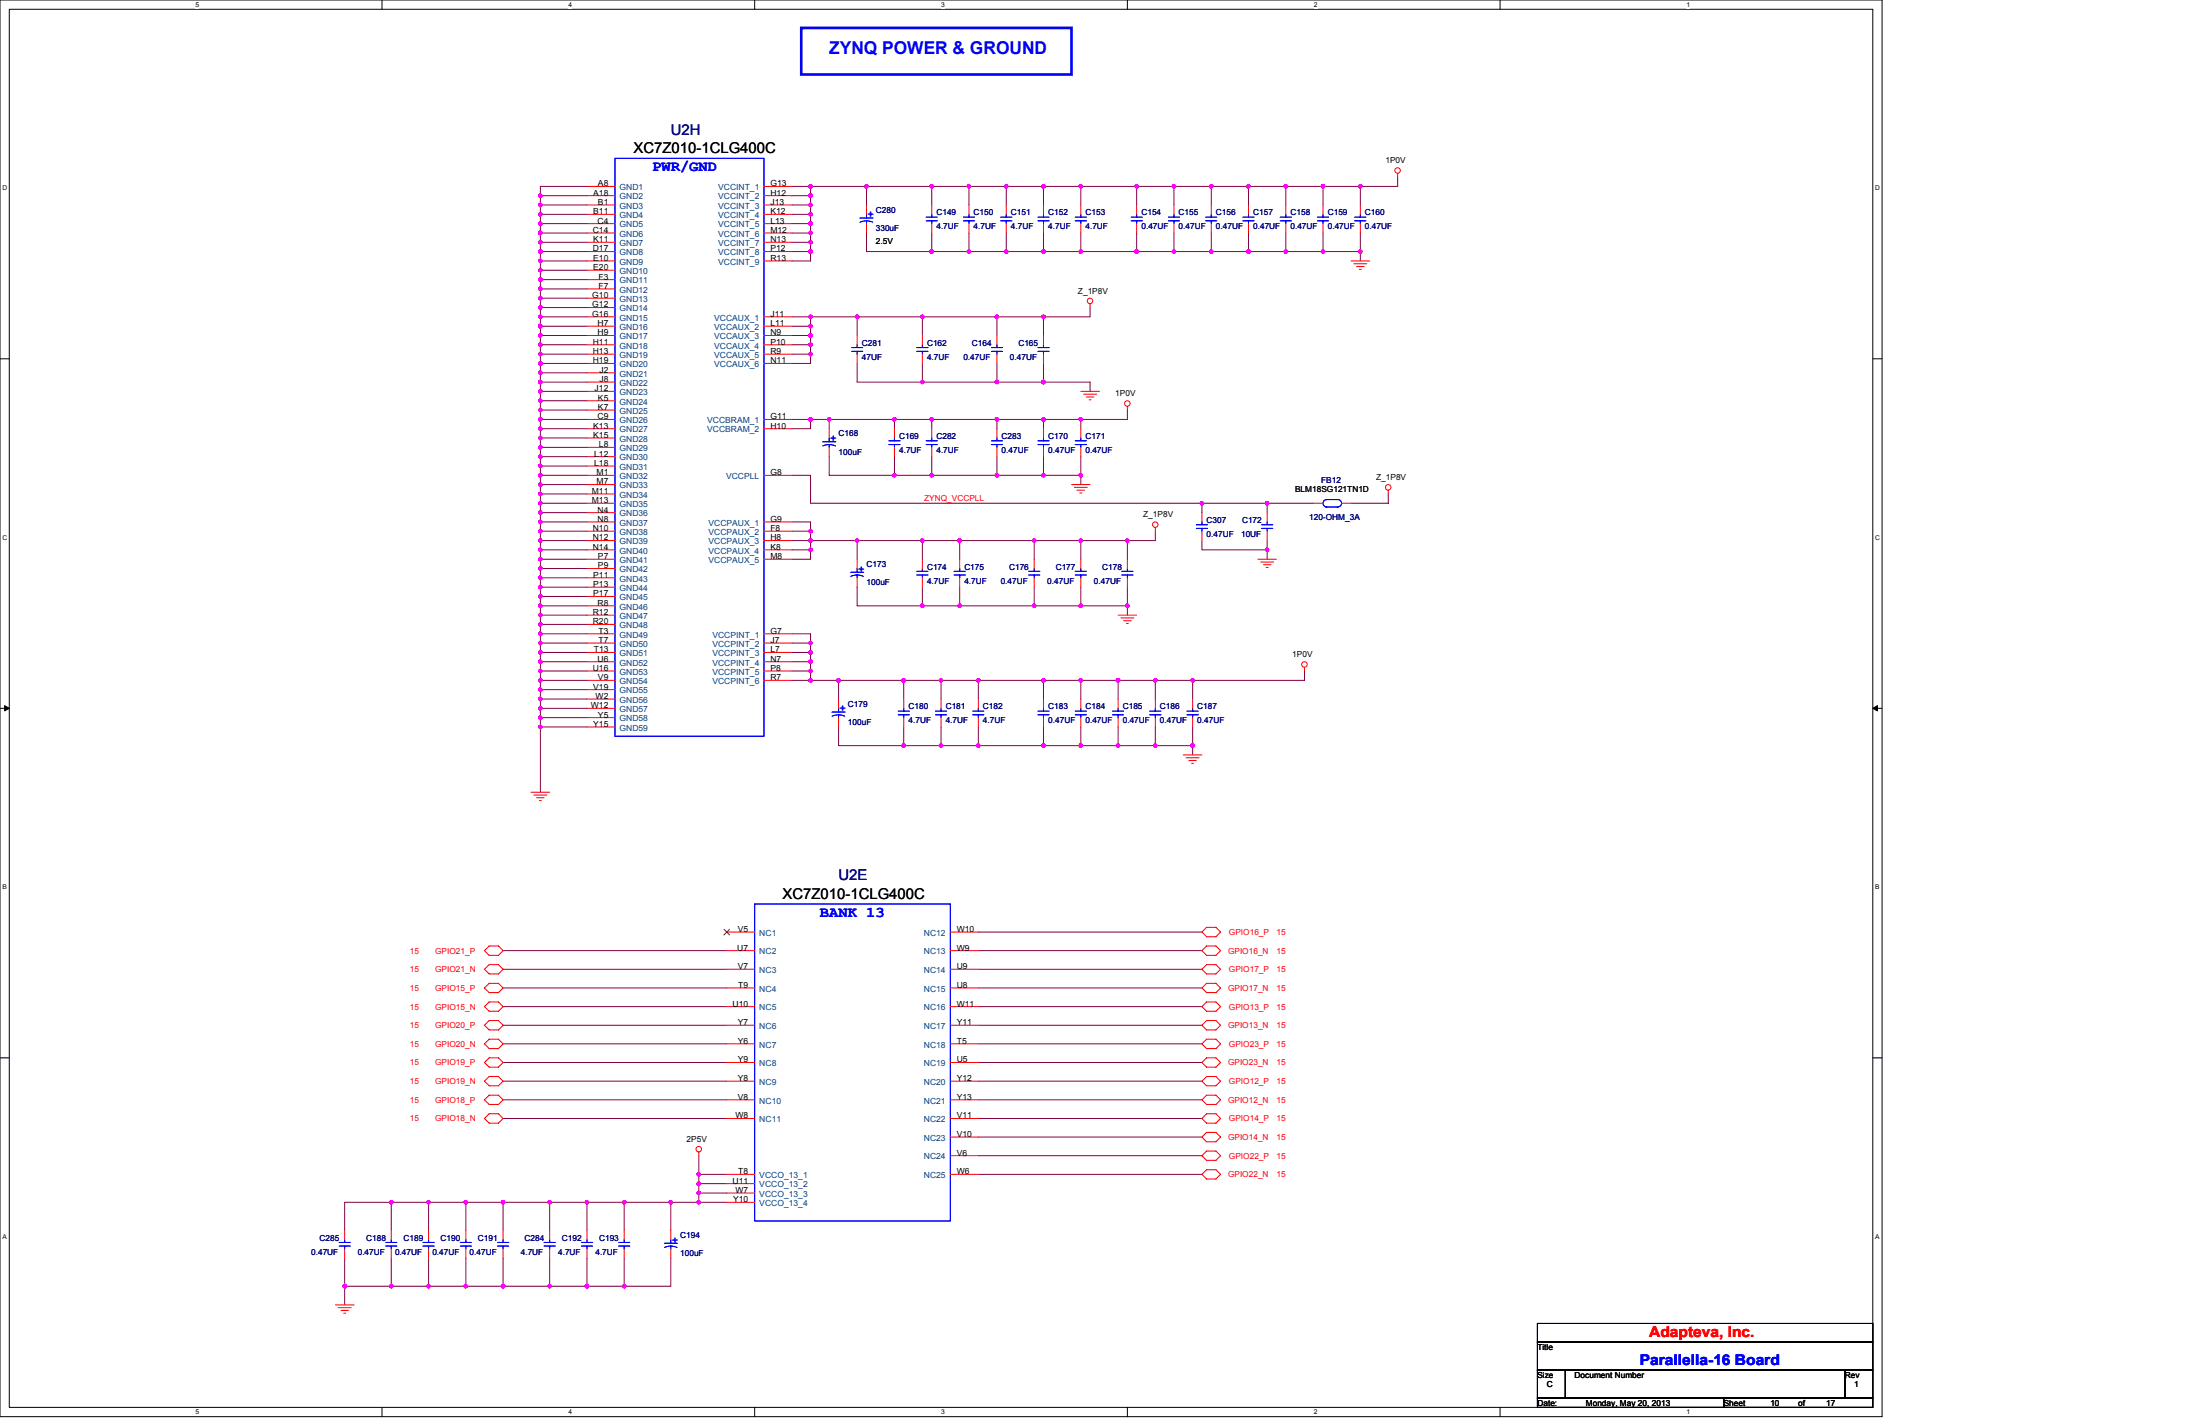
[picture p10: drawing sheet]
<svg xmlns="http://www.w3.org/2000/svg" width="432mm" height="279mm" viewBox="0 0 432 279" stroke-linecap="round" stroke-linejoin="round" font-family="sans-serif">
<path d="M0 0h369.4v278h-369.4zM1.8 1.8h365.8v274.3h-365.8z" fill="none" stroke="#000" stroke-width=".2"/>
<g fill="#fff">
<path d="M38.4 .2h.7v1.5h-.7z"/>
<path d="M38.4 276.3h.7v1.5h-.7z"/>
</g>
<path d="M75 0v1.8M75 276.1v1.9" fill="none" stroke="#000" stroke-width=".2"/>
<g fill="#fff">
<path d="M111.5 .2h.8v1.5h-.8z"/>
<path d="M111.5 276.3h.8v1.5h-.8z"/>
</g>
<path d="M148.1 0v1.8M148.1 276.1v1.9" fill="none" stroke="#000" stroke-width=".2"/>
<g fill="#fff">
<path d="M184.7 .2h.7v1.5h-.7z"/>
<path d="M184.7 276.3h.7v1.5h-.7z"/>
</g>
<path d="M221.3 0v1.8M221.3 276.1v1.9" fill="none" stroke="#000" stroke-width=".2"/>
<g fill="#fff">
<path d="M257.9 .2h.7v1.5h-.7z"/>
<path d="M257.9 276.3h.7v1.5h-.7z"/>
</g>
<path d="M294.4 0v1.8M294.4 276.1v1.9" fill="none" stroke="#000" stroke-width=".2"/>
<g fill="#fff">
<path d="M331 .2h.7v1.5h-.7z"/>
<path d="M331 276.3h.7v1.5h-.7z"/>
<path d="M.5 36.1h.9v1.5h-.9z"/>
<path d="M368 36.1h1v1.5h-1z"/>
<path d="M.5 104.7h.9v1.5h-.9z"/>
<path d="M368 104.7h1v1.5h-1z"/>
</g>
<path d="M0 70.4h1.8M367.6 70.4h1.8" fill="none" stroke="#000" stroke-width=".2"/>
<g fill="#fff">
<path d="M.5 173.3h.8v1.4h-.8z"/>
<path d="M368 173.3h.9v1.4h-.9z"/>
</g>
<path d="M0 139h1.8M367.6 139h1.8" fill="none" stroke="#000" stroke-width=".2"/>
<path d="M.9 138.5l.9 .5-.9 .5zM367.6 139l.9-.5v1z" fill="#000" stroke="#000" stroke-width=".2"/>
<g fill="#fff">
<path d="M.5 241.9h.8v1.4h-.8z"/>
<path d="M368 241.9h.9v1.4h-.9z"/>
</g>
<path d="M0 207.6h1.8M367.6 207.6h1.8M301.8 259.7h65.8v3.6h-65.8zM301.8 263.3h65.8v5.5h-65.8zM301.8 268.8h5.4v5.5h-5.4zM301.8 274.3h36.5v1.8h-36.5zM307.2 268.8h54.9v5.5h-54.9zM338.3 274.3h29.3v1.8h-29.3zM362.1 268.8h5.5v5.5h-5.5z" fill="none" stroke="#000" stroke-width=".2"/>
<g fill="none" stroke="#800040" stroke-width=".2">
<path d="M106.1 38.4h9.1M115.2 36.6h-9.1v118.8M155.4 38.4h3.7M159.1 36.6v14.6h-3.7M170.1 36.6v3.6M182.9 36.6v3.6M190.2 36.6v3.6M197.5 36.6v3.6M204.8 36.6v3.6M212.1 36.6v3.6M223.1 36.6v3.6M230.4 36.6v3.6"/>
<path d="M237.7 36.6v3.6M245 36.6v3.6M252.4 36.6v3.6M259.7 36.6v3.6M267 36.6v3.6M274.3 34.7v1.9h-118.9M106.1 49.4h9.1M106.1 47.5h9.1M106.1 45.7h9.1M106.1 43.9h9.1M106.1 42.1h9.1M106.1 40.2h9.1"/>
<path d="M106.1 51.2h9.1M106.1 53h9.1M106.1 54.9h9.1M106.1 56.7h9.1M106.1 58.5h9.1M155.4 49.4h3.7M155.4 47.5h3.7M155.4 45.7h3.7M155.4 43.9h3.7M155.4 42.1h3.7M155.4 40.2h3.7M170.1 45.7v3.7h96.9"/>
<path d="M182.9 45.7v3.7M190.2 45.7v3.7M197.5 45.7v3.7M204.8 45.7v3.7M212.1 45.7v3.7M223.1 45.7v3.7M230.4 45.7v3.7M237.7 45.7v3.7M245 45.7v3.7M252.4 45.7v3.7M259.7 45.7v3.7M267 45.7v5.5"/>
<path d="M106.1 62.2h9.1M106.1 67.6h9.1M106.1 64h9.1M106.1 65.8h9.1M106.1 75h9.1M106.1 60.3h9.1M106.1 69.5h9.1M106.1 71.3h9.1M106.1 73.2h9.1M106.1 76.8h9.1M106.1 78.6h9.1M155.4 67.6h3.7"/>
<path d="M155.4 64h3.7M155.4 65.8h3.7M155.4 69.5h3.7M159.1 62.2v9.1h-3.7M168.2 71.3v3.7h45.8v1.8M168.2 62.2v3.6M181 62.2v3.6M181 71.3v3.7M195.7 62.2v3.6M195.7 71.3v3.7M204.8 62.2v3.6M204.8 71.3v3.7"/>
<path d="M214 60.3v1.9h-58.6M106.1 82.3h9.1M106.1 84.1h9.1M106.1 93.3h9.1M106.1 98.7h9.1M106.1 80.5h9.1M106.1 85.9h9.1M106.1 87.8h9.1M106.1 89.6h9.1M106.1 91.4h9.1M106.1 95.1h9.1M106.1 96.9h9.1"/>
<path d="M155.4 93.3h3.7v5.4h76.8v1.9M155.4 82.3h20.2M159.1 82.3v1.8h-3.7M162.8 82.3v1.8M162.8 89.6v3.7h12.8M175.6 82.3h7.3v1.8M175.6 82.3v1.8M175.6 89.6v3.7M182.9 82.3h12.8v1.8M182.9 89.6v3.7h-7.3M195.7 89.6v3.7h-12.8M195.7 93.3h16.4"/>
<path d="M204.8 82.3v1.8M204.8 89.6v3.7M212.1 82.3v1.8M212.1 89.6v5.5M221.3 80.5v1.8h-25.6M235.9 98.7h22M248.7 98.7v1.9M272.5 96.9v1.8h-7.3M106.1 106.1h9.1M106.1 118.9h9.1M106.1 100.6h9.1M106.1 102.4h9.1"/>
<path d="M106.1 104.2h9.1M106.1 107.9h9.1M106.1 109.7h9.1M106.1 113.4h9.1M106.1 111.5h9.1M106.1 115.2h9.1M106.1 117h9.1M155.4 102.4h3.7v7.3h-3.7M155.4 104.2h3.7M155.4 107.9h3.7M168.2 106.1v3.6M168.2 115.2v3.7h53.1"/>
<path d="M181 106.1v3.6M181 115.2v3.7M188.4 106.1v3.6M188.4 115.2v3.7M203 106.1v3.6M203 115.2v3.7M212.1 106.1v3.6M212.1 115.2v3.7M221.3 106.1v3.6M221.3 115.2v5.5M226.8 104.2v1.9h-71.4M235.9 106.1v1.8h12.8"/>
<path d="M248.7 106.1v3.6M106.1 124.4h9.1M106.1 133.5h9.1M106.1 131.7h9.1M106.1 129.8h9.1M106.1 128h9.1M106.1 126.2h9.1M106.1 120.7h9.1M106.1 122.5h9.1M106.1 135.3h9.1M106.1 137.2h9.1M106.1 139h9.1"/>
<path d="M155.4 124.4h3.7v9.1M155.4 131.7h3.7M155.4 129.8h3.7M155.4 128h3.7M155.4 126.2h3.7M164.6 133.5v3.7M177.4 133.5v3.7M184.7 133.5v3.7M192 133.5v3.7M204.8 133.5v3.7M212.1 133.5v3.7M219.5 133.5v3.7"/>
<path d="M226.8 133.5v3.7M234.1 133.5v3.7M256 131.7v1.8h-100.6M106.1 142.6h9.1M106.1 140.8h9.1M164.6 142.6v3.7h69.5M177.4 142.6v3.7M184.7 142.6v3.7M192 142.6v3.7M204.8 142.6v3.7M212.1 142.6v3.7M219.5 142.6v3.7"/>
<path d="M226.8 142.6v3.7M234.1 142.6v5.5M98.7 197.5h43.9M98.7 193.8h43.9M98.7 186.5h43.9M98.7 190.2h43.9M192 197.5h43.9M192 193.8h43.9M192 182.9h43.9M192 186.5h43.9M192 190.2h43.9M98.7 212.1h43.9"/>
<path d="M98.7 215.8h43.9M98.7 201.2h43.9M98.7 219.5h43.9M98.7 208.5h43.9M98.7 204.8h43.9M192 212.1h43.9M192 215.8h43.9M192 201.2h43.9M192 219.5h43.9M192 208.5h43.9M192 204.8h43.9M76.8 235.9h-9.2v5.5"/>
<path d="M84.1 235.9h-7.3v5.5M84.1 235.9h7.3M84.1 235.9v5.5M98.7 235.9h-7.3v5.5M98.7 235.9h9.2v5.5M98.7 235.9v5.5M107.9 235.9h34.7M115.2 235.9v5.5M122.5 235.9v5.5M131.7 235.9v5.5M137.2 226.8v7.3M137.2 230.4h5.4"/>
<path d="M137.2 232.2h5.4M142.6 234.1h-5.4v1.8M192 230.4h43.9M192 223.1h43.9M192 226.8h43.9M67.6 246.9v9.1M76.8 246.9v5.5M84.1 246.9v5.5M91.4 246.9v5.5M98.7 246.9v5.5M107.9 246.9v5.5M115.2 246.9v5.5"/>
<path d="M122.5 246.9v5.5M131.7 246.9v5.5h-64.1"/>
</g>
<g fill="#f0f" stroke="#f0f" stroke-width=".2">
<circle cx="159.1" cy="47.5" r=".36"/>
<circle cx="159.1" cy="49.4" r=".36"/>
<circle cx="159.1" cy="43.9" r=".36"/>
<circle cx="159.1" cy="40.2" r=".36"/>
<circle cx="159.1" cy="38.4" r=".36"/>
<circle cx="267" cy="36.6" r=".36"/>
<circle cx="252.4" cy="36.6" r=".36"/>
<circle cx="245" cy="36.6" r=".36"/>
<circle cx="237.7" cy="36.6" r=".36"/>
<circle cx="230.4" cy="36.6" r=".36"/>
<circle cx="223.1" cy="36.6" r=".36"/>
<circle cx="212.1" cy="36.6" r=".36"/>
<circle cx="204.8" cy="36.6" r=".36"/>
<circle cx="197.5" cy="36.6" r=".36"/>
<circle cx="190.2" cy="36.6" r=".36"/>
<circle cx="182.9" cy="36.6" r=".36"/>
<circle cx="170.1" cy="36.6" r=".36"/>
<circle cx="159.1" cy="36.6" r=".36"/>
<circle cx="267" cy="49.4" r=".36"/>
<circle cx="259.7" cy="49.4" r=".36"/>
<circle cx="252.4" cy="49.4" r=".36"/>
<circle cx="245" cy="49.4" r=".36"/>
<circle cx="230.4" cy="49.4" r=".36"/>
<circle cx="212.1" cy="49.4" r=".36"/>
<circle cx="197.5" cy="49.4" r=".36"/>
<circle cx="190.2" cy="49.4" r=".36"/>
<circle cx="182.9" cy="49.4" r=".36"/>
<circle cx="159.1" cy="82.3" r=".36"/>
<circle cx="212.1" cy="82.3" r=".36"/>
<circle cx="195.7" cy="82.3" r=".36"/>
<circle cx="162.7" cy="82.3" r=".36"/>
<circle cx="212.1" cy="93.2" r=".35"/>
<circle cx="204.8" cy="93.2" r=".36"/>
<circle cx="164.6" cy="133.5" r=".36"/>
<circle cx="159.1" cy="133.5" r=".36"/>
<circle cx="159.1" cy="131.7" r=".36"/>
<circle cx="159.1" cy="129.8" r=".36"/>
<circle cx="159.1" cy="128" r=".36"/>
<circle cx="159.1" cy="126.2" r=".36"/>
<circle cx="234.1" cy="133.5" r=".35"/>
<circle cx="219.4" cy="133.5" r=".36"/>
<circle cx="212.1" cy="133.5" r=".35"/>
<circle cx="204.8" cy="133.5" r=".36"/>
<circle cx="192" cy="133.5" r=".36"/>
<circle cx="184.7" cy="133.5" r=".35"/>
<circle cx="177.4" cy="133.5" r=".36"/>
<circle cx="234.1" cy="146.3" r=".36"/>
<circle cx="226.7" cy="146.3" r=".36"/>
<circle cx="177.4" cy="146.3" r=".36"/>
<circle cx="184.7" cy="146.3" r=".36"/>
<circle cx="192" cy="146.3" r=".36"/>
<circle cx="204.8" cy="146.3" r=".36"/>
<circle cx="212.1" cy="146.3" r=".36"/>
<circle cx="219.4" cy="146.3" r=".36"/>
<circle cx="159.1" cy="67.6" r=".36"/>
<circle cx="159.1" cy="62.2" r=".36"/>
<circle cx="159.1" cy="65.8" r=".36"/>
<circle cx="168.2" cy="62.2" r=".36"/>
<circle cx="181" cy="62.2" r=".35"/>
<circle cx="204.8" cy="62.2" r=".36"/>
<circle cx="181" cy="75" r=".35"/>
<circle cx="204.8" cy="75" r=".36"/>
<circle cx="195.7" cy="75" r=".36"/>
<circle cx="159.1" cy="106.1" r=".36"/>
<circle cx="168.2" cy="106.1" r=".36"/>
<circle cx="181" cy="106.1" r=".35"/>
<circle cx="188.3" cy="106.1" r=".35"/>
<circle cx="203" cy="106.1" r=".35"/>
<circle cx="221.3" cy="106.1" r=".35"/>
<circle cx="188.3" cy="118.8" r=".36"/>
<circle cx="248.7" cy="98.7" r=".35"/>
<circle cx="259.7" cy="36.6" r=".36"/>
<circle cx="159.1" cy="42" r=".36"/>
<circle cx="159.1" cy="45.7" r=".36"/>
<circle cx="181" cy="118.8" r=".36"/>
<circle cx="203" cy="118.8" r=".36"/>
<circle cx="237.7" cy="49.4" r=".36"/>
<circle cx="195.7" cy="93.2" r=".36"/>
<circle cx="204.8" cy="82.3" r=".36"/>
<circle cx="221.3" cy="118.8" r=".36"/>
<circle cx="212.1" cy="118.8" r=".36"/>
<circle cx="204.8" cy="49.4" r=".36"/>
<circle cx="223.1" cy="49.4" r=".36"/>
<circle cx="226.7" cy="133.5" r=".35"/>
<circle cx="106.1" cy="38.4" r=".35"/>
<circle cx="106" cy="40.2" r=".36"/>
<circle cx="106.1" cy="43.9" r=".35"/>
<circle cx="106" cy="45.7" r=".36"/>
<circle cx="106" cy="49.4" r=".36"/>
<circle cx="106.1" cy="53" r=".35"/>
<circle cx="106.1" cy="47.5" r=".35"/>
<circle cx="106" cy="54.8" r=".36"/>
<circle cx="106.1" cy="56.7" r=".35"/>
<circle cx="106" cy="58.5" r=".36"/>
<circle cx="106.1" cy="60.3" r=".35"/>
<circle cx="106.1" cy="62.2" r=".35"/>
<circle cx="106" cy="64" r=".36"/>
<circle cx="106" cy="67.6" r=".36"/>
<circle cx="106.1" cy="69.5" r=".35"/>
<circle cx="106.1" cy="71.3" r=".35"/>
<circle cx="106" cy="73.1" r=".36"/>
<circle cx="106.1" cy="75" r=".35"/>
<circle cx="106" cy="76.8" r=".36"/>
<circle cx="106.1" cy="78.6" r=".35"/>
<circle cx="106.1" cy="80.4" r=".35"/>
<circle cx="106" cy="85.9" r=".36"/>
<circle cx="106.1" cy="87.8" r=".35"/>
<circle cx="106.1" cy="84.1" r=".35"/>
<circle cx="106.1" cy="89.6" r=".35"/>
<circle cx="106" cy="91.4" r=".36"/>
<circle cx="106" cy="82.3" r=".36"/>
<circle cx="106.1" cy="42" r=".35"/>
<circle cx="106.1" cy="51.2" r=".35"/>
<circle cx="106.1" cy="65.8" r=".35"/>
<circle cx="106.1" cy="93.2" r=".35"/>
<circle cx="106" cy="95.1" r=".36"/>
<circle cx="106.1" cy="98.7" r=".35"/>
<circle cx="106.1" cy="96.9" r=".35"/>
<circle cx="106" cy="100.6" r=".36"/>
<circle cx="106.1" cy="102.4" r=".35"/>
<circle cx="106.1" cy="106.1" r=".35"/>
<circle cx="106" cy="104.2" r=".36"/>
<circle cx="106.1" cy="107.9" r=".35"/>
<circle cx="106" cy="109.7" r=".36"/>
<circle cx="106" cy="113.4" r=".36"/>
<circle cx="106.1" cy="111.5" r=".35"/>
<circle cx="106.1" cy="115.2" r=".35"/>
<circle cx="106.1" cy="117" r=".35"/>
<circle cx="106.1" cy="120.7" r=".35"/>
<circle cx="106" cy="118.8" r=".36"/>
<circle cx="106" cy="122.5" r=".36"/>
<circle cx="106.1" cy="124.3" r=".35"/>
<circle cx="106" cy="128" r=".36"/>
<circle cx="106.1" cy="126.2" r=".35"/>
<circle cx="106.1" cy="129.8" r=".35"/>
<circle cx="106" cy="131.7" r=".36"/>
<circle cx="106.1" cy="135.3" r=".35"/>
<circle cx="106.1" cy="133.5" r=".35"/>
<circle cx="106" cy="137.1" r=".36"/>
<circle cx="106.1" cy="139" r=".35"/>
<circle cx="106.1" cy="142.6" r=".35"/>
<circle cx="106" cy="140.8" r=".36"/>
<circle cx="159.1" cy="64" r=".36"/>
<circle cx="159.1" cy="69.5" r=".36"/>
<circle cx="195.7" cy="62.2" r=".36"/>
<circle cx="212.1" cy="106.1" r=".35"/>
<circle cx="159.1" cy="104.2" r=".36"/>
<circle cx="159.1" cy="107.9" r=".36"/>
<circle cx="235.9" cy="98.7" r=".35"/>
<circle cx="122.5" cy="252.4" r=".36"/>
<circle cx="137.1" cy="230.4" r=".36"/>
<circle cx="137.1" cy="232.2" r=".36"/>
<circle cx="137.1" cy="234.1" r=".36"/>
<circle cx="137.1" cy="235.9" r=".36"/>
<circle cx="115.2" cy="235.9" r=".35"/>
<circle cx="107.9" cy="235.9" r=".35"/>
<circle cx="98.7" cy="235.9" r=".35"/>
<circle cx="84.1" cy="235.9" r=".35"/>
<circle cx="67.7" cy="252.4" r=".36"/>
<circle cx="115.2" cy="252.4" r=".35"/>
<circle cx="98.7" cy="252.4" r=".35"/>
<circle cx="122.5" cy="235.9" r=".36"/>
<circle cx="131.7" cy="235.9" r=".36"/>
<circle cx="91.4" cy="235.9" r=".36"/>
<circle cx="182.9" cy="82.3" r=".36"/>
<circle cx="182.9" cy="93.2" r=".36"/>
<circle cx="175.5" cy="82.3" r=".36"/>
<circle cx="175.5" cy="93.2" r=".35"/>
<circle cx="248.7" cy="107.9" r=".35"/>
<circle cx="107.9" cy="252.4" r=".35"/>
<circle cx="76.8" cy="235.9" r=".36"/>
<circle cx="91.4" cy="252.4" r=".36"/>
<circle cx="84.1" cy="252.4" r=".35"/>
<circle cx="76.8" cy="252.4" r=".36"/>
</g>
<g fill="none" stroke="#f00" stroke-width=".2">
<path d="M115.2 36.6h5.5M115.2 38.4h5.5M149.9 36.6h5.5M149.9 38.4h5.5M274.3 34v.7M115.2 51.2h5.5M115.2 40.2h5.5M115.2 42.1h5.5M115.2 43.9h5.5M115.2 45.7h5.5M115.2 47.5h5.5M115.2 49.4h5.5"/>
<path d="M115.2 53h5.5M115.2 54.9h5.5M115.2 56.7h5.5M115.2 58.5h5.5M149.9 51.2h5.5M149.9 40.2h5.5M149.9 42.1h5.5M149.9 43.9h5.5M149.9 45.7h5.5M149.9 47.5h5.5M149.9 49.4h5.5M170.1 40.2v1.9"/>
<path d="M170.1 43.9v1.8M182.9 40.2v1.9M182.9 43.9v1.8M190.2 40.2v1.9M190.2 43.9v1.8M197.5 40.2v1.9M197.5 43.9v1.8M204.8 40.2v1.9M204.8 43.9v1.8M212.1 40.2v1.9M212.1 43.9v1.8M214 59.6v.7"/>
<path d="M223.1 40.2v1.9M223.1 43.9v1.8M230.4 40.2v1.9M230.4 43.9v1.8M237.7 40.2v1.9M237.7 43.9v1.8M245 40.2v1.9M245 43.9v1.8M252.4 40.2v1.9M252.4 43.9v1.8M259.7 40.2v1.9M259.7 43.9v1.8"/>
<path d="M265.2 51.2h3.6M265.7 51.8h2.6M266.3 52.3h1.4M266.8 52.9h.4M267 40.2v1.9M267 43.9v1.8M115.2 76.8h5.5M115.2 60.3h5.5M115.2 62.2h5.5M115.2 64h5.5M115.2 65.8h5.5M115.2 67.6h5.5"/>
<path d="M115.2 69.5h5.5M115.2 71.3h5.5M115.2 73.2h5.5M115.2 75h5.5M115.2 78.6h5.5M149.9 62.2h5.5M149.9 64h5.5M149.9 65.8h5.5M149.9 67.6h5.5M149.9 69.5h5.5M149.9 71.3h5.5M168.2 65.8v1.8"/>
<path d="M168.2 69.5v1.8M181 65.8v1.8M181 69.5v1.8M195.7 65.8v1.8M195.7 69.5v1.8M204.8 65.8v1.8M204.8 69.5v1.8M212.1 76.8h3.7M212.7 77.3h2.5M213.2 77.9h1.5M213.8 78.4h.3M221.3 79.7v.8"/>
<path d="M115.2 95.1h5.5M115.2 98.7h5.5M115.2 80.5h5.5M115.2 82.3h5.5M115.2 84.1h5.5M115.2 85.9h5.5M115.2 87.8h5.5M115.2 89.6h5.5M115.2 91.4h5.5M115.2 93.3h5.5M115.2 96.9h5.5M149.9 82.3h5.5"/>
<path d="M149.9 84.1h5.5M149.9 93.3h5.5M162.8 84.1v1.8M162.8 87.8v1.8M175.6 84.1v1.8M175.6 87.8v1.8M182.9 84.1v1.8M182.9 87.8v1.8M195.7 84.1v1.8M195.7 87.8v1.8M204.8 84.1v1.8M204.8 87.8v1.8"/>
<path d="M210.3 95.1h3.7M210.9 95.6h2.5M211.4 96.2h1.5M211.9 96.7h.4M212.1 84.1v1.8M212.1 87.8v1.8M257.9 98.7h1.8M263.3 98.7h1.9M272.5 96.2v.7M115.2 109.7h5.5M115.2 100.6h5.5M115.2 102.4h5.5"/>
<path d="M115.2 104.2h5.5M115.2 106.1h5.5M115.2 107.9h5.5M115.2 111.5h5.5M115.2 113.4h5.5M115.2 115.2h5.5M115.2 117h5.5M115.2 118.9h5.5M149.9 109.7h5.5M149.9 102.4h5.5M149.9 104.2h5.5M149.9 106.1h5.5"/>
<path d="M149.9 107.9h5.5M168.2 109.7v1.8M168.2 113.4v1.8M181 109.7v1.8M181 113.4v1.8M188.4 109.7v1.8M188.4 113.4v1.8M203 109.7v1.8M203 113.4v1.8M212.1 109.7v1.8M212.1 113.4v1.8M221.3 109.7v1.8"/>
<path d="M221.3 113.4v1.8M226.8 103.5v.7M235.9 100.6v1.8M235.9 104.2v1.9M246.9 109.7h3.6M247.4 110.3h2.6M248 110.8h1.4M248.5 111.4h.4M248.7 100.6v1.8M248.7 104.2v1.9M115.2 120.7h5.5M115.2 122.5h5.5"/>
<path d="M115.2 124.4h5.5M115.2 126.2h5.5M115.2 128h5.5M115.2 129.8h5.5M115.2 131.7h5.5M115.2 133.5h5.5M115.2 135.3h5.5M115.2 137.2h5.5M115.2 139h5.5M149.9 124.4h5.5M149.9 126.2h5.5M149.9 128h5.5"/>
<path d="M149.9 129.8h5.5M149.9 131.7h5.5M149.9 133.5h5.5M164.6 137.2v1.8M177.4 137.2v1.8M184.7 137.2v1.8M192 137.2v1.8M204.8 137.2v1.8M212.1 137.2v1.8M219.5 120.7h3.6M219.5 137.2v1.8M220 121.2h2.5"/>
<path d="M220.5 121.8h1.5M221.1 122.3h.4M226.8 137.2v1.8M234.1 137.2v1.8M256 130.9v.8M104.2 155.4h3.7M104.8 156h2.5M105.3 156.5h1.5M105.9 157.1h.3M115.2 140.8h5.5M115.2 142.6h5.5M164.6 140.8v1.8"/>
<path d="M177.4 140.8v1.8M184.7 140.8v1.8M192 140.8v1.8M204.8 140.8v1.8M212.1 140.8v1.8M219.5 140.8v1.8M226.8 140.8v1.8M232.2 148.1h3.7M232.8 148.7h2.6M233.3 149.2h1.5M233.9 149.8h.4M234.1 140.8v1.8"/>
<path d="M95.1 193.8l.9-.9h1.8l.9 .9-.9 1h-1.8zM95.1 197.5l.9-.9h1.8l.9 .9-.9 .9h-1.8zM95.1 186.5l.9-.9h1.8l.9 .9-.9 1h-1.8zM95.1 190.2l.9-.9h1.8l.9 .9-.9 .9h-1.8zM142.6 182.9h5.5M142.6 186.5h5.5M142.6 190.2h5.5M142.6 193.8h5.5M142.6 197.5h5.5M186.5 182.9h5.5M186.5 186.5h5.5M186.5 190.2h5.5"/>
<path d="M186.5 193.8h5.5M186.5 197.5h5.5M235.9 197.5l.9-.9h1.9l.9 .9-.9 .9h-1.9zM235.9 186.5l.9-.9h1.9l.9 .9-.9 1h-1.9zM235.9 190.2l.9-.9h1.9l.9 .9-.9 .9h-1.9zM235.9 193.8l.9-.9h1.9l.9 .9-.9 1h-1.9zM236.8 181.9h1.9l.9 1-.9 .9h-1.9l-.9-.9zM95.1 215.8l.9-.9h1.8l.9 .9-.9 .9h-1.8zM95.1 219.5l.9-1h1.8l.9 1-.9 .9h-1.8zM95.1 208.5l.9-.9h1.8l.9 .9-.9 .9h-1.8zM95.1 212.1l.9-.9h1.8l.9 .9-.9 .9h-1.8zM95.1 201.2l.9-1h1.8l.9 1-.9 .9h-1.8z"/>
<path d="M95.1 204.8l.9-.9h1.8l.9 .9-.9 .9h-1.8zM142.6 201.2h5.5M142.6 204.8h5.5M142.6 208.5h5.5M142.6 212.1h5.5M142.6 215.8h5.5M142.6 219.5h5.5M186.5 201.2h5.5M186.5 204.8h5.5M186.5 208.5h5.5M186.5 212.1h5.5M186.5 215.8h5.5"/>
<path d="M186.5 219.5h5.5M236.8 211.2h1.9l.9 .9-.9 .9h-1.9l-.9-.9zM236.8 214.9h1.9l.9 .9-.9 .9h-1.9l-.9-.9zM236.8 200.2h1.9l.9 1-.9 .9h-1.9l-.9-.9zM236.8 218.5h1.9l.9 1-.9 .9h-1.9l-.9-.9zM236.8 203.9h1.9l.9 .9-.9 .9h-1.9l-.9-.9zM236.8 207.6h1.9l.9 .9-.9 .9h-1.9l-.9-.9zM137.2 226v.8M142.6 230.4h5.5M142.6 232.2h5.5M142.6 234.1h5.5M142.6 235.9h5.5"/>
<path d="M186.5 226.8h5.5M186.5 223.1h5.5M186.5 230.4h5.5M235.9 230.4l.9-.9h1.9l.9 .9-.9 .9h-1.9zM236.8 222.2h1.9l.9 .9-.9 .9h-1.9l-.9-.9zM236.8 225.8h1.9l.9 1-.9 .9h-1.9l-.9-.9zM65.8 256h3.7M66.4 256.6h2.5M66.9 257.1h1.5M67.5 257.7h.3M67.6 241.4v1.8M67.6 245v1.9"/>
<path d="M76.8 241.4v1.8M76.8 245v1.9M84.1 241.4v1.8M84.1 245v1.9M91.4 241.4v1.8M91.4 245v1.9M98.7 241.4v1.8M98.7 245v1.9M107.9 241.4v1.8M107.9 245v1.9M115.2 241.4v1.8M115.2 245v1.9"/>
<path d="M122.5 241.4v1.8M122.5 245v1.9M131.7 241.4v1.8M131.7 245v1.9"/>
<circle cx="274.3" cy="33.5" r=".54"/>
<circle cx="213.9" cy="59" r=".54"/>
<circle cx="221.3" cy="79.2" r=".54"/>
<circle cx="272.5" cy="95.6" r=".54"/>
<circle cx="226.7" cy="102.9" r=".54"/>
<circle cx="256" cy="130.4" r=".54"/>
<circle cx="137.1" cy="225.5" r=".54"/>
</g>
<path d="M157.3 5.5h53v9.1h-53z" fill="none" stroke="#00f" stroke-width=".53"/>
<g fill="none" stroke="#00f" stroke-width=".2">
<path d="M120.7 31.1h29.2v113.4h-29.2zM168.8 42.8h2.5M170.1 43.3l1.2 .3M170.1 43.3l-1.3 .3M170.1 42.1v.7M170.1 43.3v.6M181.8 42.6h2.2M181.8 43.3h2.2M182.9 42.1v.5M182.9 43.3v.6M189.1 42.6h2.2M189.1 43.3h2.2"/>
<path d="M190.2 42.1v.5M190.2 43.3v.6M196.4 42.6h2.2M196.4 43.3h2.2M197.5 42.1v.5M197.5 43.3v.6M203.7 42.6h2.2M203.7 43.3h2.2M204.8 42.1v.5M204.8 43.3v.6M211 42.6h2.2M211 43.3h2.2"/>
<path d="M212.1 42.1v.5M212.1 43.3v.6M222 42.6h2.2M222 43.3h2.2M223.1 42.1v.5M223.1 43.3v.6M229.3 42.6h2.2M229.3 43.3h2.2M230.4 42.1v.5M230.4 43.3v.6M236.6 42.6h2.2M236.6 43.3h2.2"/>
<path d="M237.7 42.1v.5M237.7 43.3v.6M243.9 42.6h2.2M243.9 43.3h2.2M245 42.1v.5M245 43.3v.6M251.3 42.6h2.2M251.3 43.3h2.2M252.4 42.1v.5M252.4 43.3v.6M258.6 42.6h2.2M258.6 43.3h2.2"/>
<path d="M259.7 42.1v.5M259.7 43.3v.6M265.9 42.6h2.2M265.9 43.3h2.2M267 42.1v.5M267 43.3v.6M167.2 68.2h2.1M167.2 68.9h2.1M168.2 67.6v.6M168.2 68.9v.6M179.9 68.2h2.2M179.9 68.9h2.2"/>
<path d="M181 67.6v.6M181 68.9v.6M194.6 68.2h2.2M194.6 68.9h2.2M195.7 67.6v.6M195.7 68.9v.6M203.7 68.2h2.2M203.7 68.9h2.2M204.8 67.6v.6M204.8 68.9v.6M161.5 86.7h2.5M161.5 87.5a3 3 0 0 1 2.5 0"/>
<path d="M162.8 85.9v.8M162.8 87.2v.6M174.5 86.5h2.2M174.5 87.2h2.2M175.6 85.9v.6M175.6 87.2v.6M181.8 86.5h2.2M181.8 87.2h2.2M182.9 85.9v.6M182.9 87.2v.6M194.6 86.5h2.2M194.6 87.2h2.2"/>
<path d="M195.7 85.9v.6M195.7 87.2v.6M203.7 86.5h2.2M203.7 87.2h2.2M204.8 85.9v.6M204.8 87.2v.6M211 86.5h2.2M211 87.2h2.2M212.1 85.9v.6M212.1 87.2v.6M260.2 98h2.4a.72 .72 0 0 1 .7 .7 .72 .72 0 0 1-.7 .8h-2.4M260.4 98a.72 .72 0 0 0-.7 .7 .72 .72 0 0 0 .7 .8"/>
<path d="M167 112.3h2.5M167 113.1l1.2-.3 1.3 .3M168.2 111.5v.8M168.2 112.8v.6M179.9 112.1h2.2M179.9 112.8h2.2M181 111.5v.6M181 112.8v.6M187.3 112.1h2.2M187.3 112.8h2.2M188.4 111.5v.6M188.4 112.8v.6"/>
<path d="M201.9 112.1h2.2M201.9 112.8h2.2M203 111.5v.6M203 112.8v.6M211 112.1h2.2M211 112.8h2.2M212.1 111.5v.6M212.1 112.8v.6M220.2 112.1h2.2M220.2 112.8h2.2M221.3 111.5v.6M221.3 112.8v.6"/>
<path d="M234.8 103h2.2M234.8 103.7h2.2M235.9 102.4v.6M235.9 103.7v.5M247.6 103h2.2M247.6 103.7h2.2M248.7 102.4v.6M248.7 103.7v.5M163.3 139.7h2.6M164.6 139v.7M176.3 139.5h2.2M177.4 139v.5"/>
<path d="M183.6 139.5h2.2M184.7 139v.5M190.9 139.5h2.2M192 139v.5M203.7 139.5h2.2M204.8 139v.5M211 139.5h2.2M212.1 139v.5M218.4 139.5h2.1M219.5 139v.5M225.7 139.5h2.2M226.8 139v.5"/>
<path d="M233 139.5h2.2M234.1 139v.5M164.6 140.3l1.2 .2M164.6 140.3l-1.3 .2M164.6 140.3v.5M176.3 140.3h2.2M177.4 140.3v.5M183.6 140.3h2.2M184.7 140.3v.5M190.9 140.3h2.2M192 140.3v.5M203.7 140.3h2.2"/>
<path d="M204.8 140.3v.5M211 140.3h2.2M212.1 140.3v.5M218.4 140.3h2.1M219.5 140.3v.5M225.7 140.3h2.2M226.8 140.3v.5M233 140.3h2.2M234.1 140.3v.5M148.1 177.4h38.4v62.2h-38.4zM66.6 243.8h2.1M66.6 244.5h2.1"/>
<path d="M67.6 243.2v.6M67.6 244.5v.5M75.7 243.8h2.2M75.7 244.5h2.2M76.8 243.2v.6M76.8 244.5v.5M83 243.8h2.2M83 244.5h2.2M84.1 243.2v.6M84.1 244.5v.5M90.3 243.8h2.2M90.3 244.5h2.2"/>
<path d="M91.4 243.2v.6M91.4 244.5v.5M97.6 243.8h2.2M97.6 244.5h2.2M98.7 243.2v.6M98.7 244.5v.5M106.8 243.8h2.2M106.8 244.5h2.2M107.9 243.2v.6M107.9 244.5v.5M114.1 243.8h2.2M114.1 244.5h2.2"/>
<path d="M115.2 243.2v.6M115.2 244.5v.5M121.4 243.8h2.2M121.4 244.5h2.2M122.5 243.2v.6M122.5 244.5v.5M130.4 243.9h2.5M131.6 244.5l1.3 .3M131.6 244.5l-1.2 .3M131.7 243.2v.7M131.7 244.5v.5"/>
</g>
<path d="M142.1 182.3l1.1 1.2M143.2 182.3l-1.1 1.2" fill="none" stroke="#804000" stroke-width=".2"/>
<text font-size="3.5" fill="#00f" x="162.8" y="10.5">ZYNQ POWER &amp; GROUND</text>
<g font-size="2.9" fill="#000080">
<text x="131.7" y="26.4">U2H</text>
<text x="164.6" y="172.7">U2E</text>
</g>
<g font-size="2.9">
<text x="124.4" y="30.1">XC7Z010-1CLG400C</text>
<text x="153.6" y="176.4">XC7Z010-1CLG400C</text>
</g>
<g font-size="2.9" fill="#00f">
<text x="128" y="33.5">PWR/GND</text>
<text x="160.9" y="179.9">BANK 13</text>
<text x="321.9" y="267.9">Parallella-16 Board</text>
</g>
<text font-size="2.9" fill="#f00" x="323.7" y="262.4">Adapteva, Inc.</text>
<g font-size="2" fill="#00f">
<text x="170.2" y="42.7">+</text>
<text x="162.9" y="86.6">+</text>
<text x="168.4" y="112.1">+</text>
<text x="164.8" y="139.6">+</text>
<text x="131.8" y="243.8">+</text>
</g>
<g font-size="1.7">
<text x="116.4" y="38.4">A18</text>
<text x="117.4" y="36.6">A8</text>
<text x="117.4" y="40.2">B1</text>
<text x="151.2" y="36.6">G13</text>
<text x="151.2" y="38.4">H12</text>
<text x="151.2" y="40.2">J13</text>
<text x="116.4" y="45.7">C14</text>
<text x="116.4" y="42">B11</text>
<text x="116.4" y="47.5">K11</text>
<text x="117.3" y="43.9">C4</text>
<text x="151.2" y="42">K12</text>
<text x="151.2" y="43.9">L13</text>
<text x="151.2" y="45.7">M12</text>
<text x="151.2" y="47.5">N13</text>
<text x="116.4" y="49.3">D17</text>
<text x="116.4" y="51.2">E10</text>
<text x="116.4" y="53">E20</text>
<text x="151.2" y="49.3">P12</text>
<text x="151.2" y="51.2">R13</text>
<text x="116.2" y="58.5">G10</text>
<text x="117.5" y="54.8">F3</text>
<text x="117.5" y="56.7">F7</text>
<text x="116.2" y="60.3">G12</text>
<text x="116.2" y="62.1">G16</text>
<text x="117.3" y="64">H7</text>
<text x="117.3" y="65.8">H9</text>
<text x="151.2" y="62.1">J11</text>
<text x="151.2" y="64">L11</text>
<text x="151.2" y="65.8">N9</text>
<text x="116.4" y="67.6">H11</text>
<text x="116.4" y="69.5">H13</text>
<text x="116.4" y="71.3">H19</text>
<text x="151.2" y="67.6">P10</text>
<text x="151.2" y="69.5">R9</text>
<text x="151.2" y="71.3">N11</text>
<text x="116.7" y="76.8">J12</text>
<text x="117.6" y="73.1">J2</text>
<text x="117.6" y="75">J8</text>
<text x="117.3" y="82.3">C9</text>
<text x="117.4" y="78.6">K5</text>
<text x="117.4" y="80.4">K7</text>
<text x="151.2" y="82.3">G11</text>
<text x="116.4" y="84.1">K13</text>
<text x="116.4" y="85.9">K15</text>
<text x="116.6" y="89.6">L12</text>
<text x="117.6" y="87.8">L8</text>
<text x="151.2" y="84.1">H10</text>
<text x="116.6" y="91.4">L18</text>
<text x="117.1" y="93.2">M1</text>
<text x="117.1" y="95.1">M7</text>
<text x="151.2" y="93.2">G8</text>
<text x="116.2" y="96.9">M11</text>
<text x="116.2" y="98.7">M13</text>
<text x="117.3" y="100.6">N4</text>
<text x="116.4" y="104.2">N10</text>
<text x="116.4" y="106">N12</text>
<text x="116.4" y="107.9">N14</text>
<text x="117.3" y="102.4">N8</text>
<text x="151.2" y="102.4">G9</text>
<text x="151.2" y="104.2">F8</text>
<text x="151.2" y="106">H8</text>
<text x="151.2" y="107.9">K8</text>
<text x="116.4" y="113.3">P11</text>
<text x="117.4" y="109.7">P7</text>
<text x="117.4" y="111.5">P9</text>
<text x="151.2" y="109.7">M8</text>
<text x="116.4" y="115.2">P13</text>
<text x="116.4" y="117">P17</text>
<text x="117.3" y="118.9">R8</text>
<text x="116.4" y="120.7">R12</text>
<text x="116.4" y="122.5">R20</text>
<text x="117.5" y="124.3">T3</text>
<text x="151.2" y="124.3">G7</text>
<text x="116.4" y="131.6">U16</text>
<text x="116.5" y="128">T13</text>
<text x="117.3" y="129.8">U6</text>
<text x="117.5" y="126.2">T7</text>
<text x="151.2" y="126.2">J7</text>
<text x="151.2" y="128">L7</text>
<text x="151.2" y="129.8">N7</text>
<text x="151.2" y="131.6">P8</text>
<text x="116.4" y="135.3">V19</text>
<text x="116.9" y="137.1">W2</text>
<text x="117.4" y="133.5">V9</text>
<text x="151.2" y="133.5">R7</text>
<text x="116" y="139">W12</text>
<text x="116.4" y="142.6">Y15</text>
<text x="117.4" y="140.8">Y5</text>
<text x="144.8" y="182.9">V5</text>
<text x="187.8" y="182.9">W10</text>
<text x="144.7" y="186.5">U7</text>
<text x="144.8" y="190.2">V7</text>
<text x="187.8" y="190.2">U9</text>
<text x="187.8" y="186.5">W9</text>
<text x="143.8" y="197.5">U10</text>
<text x="144.9" y="193.8">T9</text>
<text x="187.8" y="197.5">W11</text>
<text x="187.8" y="193.8">U8</text>
<text x="144.8" y="201.1">Y7</text>
<text x="187.8" y="201.1">Y11</text>
<text x="144.8" y="204.8">Y6</text>
<text x="144.8" y="208.4">Y9</text>
<text x="187.8" y="204.8">T5</text>
<text x="187.8" y="208.4">U5</text>
<text x="144.8" y="212.1">Y8</text>
<text x="144.8" y="215.8">V8</text>
<text x="187.8" y="212.1">Y12</text>
<text x="187.8" y="215.8">Y13</text>
<text x="144.3" y="219.4">W8</text>
<text x="187.8" y="219.4">V11</text>
<text x="187.8" y="226.7">V6</text>
<text x="187.8" y="223.1">V10</text>
<text x="143.8" y="232.2">U11</text>
<text x="144.9" y="230.4">T8</text>
<text x="187.8" y="230.4">W6</text>
<text x="143.9" y="235.9">Y10</text>
<text x="144.3" y="234.1">W7</text>
</g>
<g font-size="1.7" fill="#004080">
<text x="121.6" y="37.3">GND1</text>
<text x="121.6" y="39.1">GND2</text>
<text x="121.6" y="41">GND3</text>
<text x="140.9" y="37.3">VCCINT_1</text>
<text x="140.9" y="39.1">VCCINT_2</text>
<text x="140.9" y="41">VCCINT_3</text>
<text x="121.6" y="42.8">GND4</text>
<text x="121.6" y="44.6">GND5</text>
<text x="121.6" y="46.5">GND6</text>
<text x="140.9" y="42.8">VCCINT_4</text>
<text x="140.9" y="44.6">VCCINT_5</text>
<text x="140.9" y="46.5">VCCINT_6</text>
<text x="121.6" y="48.3">GND7</text>
<text x="121.6" y="50.1">GND8</text>
<text x="121.6" y="51.9">GND9</text>
<text x="121.6" y="53.8">GND10</text>
<text x="140.9" y="48.3">VCCINT_7</text>
<text x="140.9" y="50.1">VCCINT_8</text>
<text x="140.9" y="51.9">VCCINT_9</text>
<text x="121.6" y="55.6">GND11</text>
<text x="121.6" y="57.4">GND12</text>
<text x="121.6" y="59.2">GND13</text>
<text x="121.6" y="61.1">GND14</text>
<text x="121.6" y="62.9">GND15</text>
<text x="121.6" y="64.7">GND16</text>
<text x="140.2" y="62.9">VCCAUX_1</text>
<text x="140.2" y="64.7">VCCAUX_2</text>
<text x="121.6" y="66.6">GND17</text>
<text x="121.6" y="68.4">GND18</text>
<text x="121.6" y="70.2">GND19</text>
<text x="140.2" y="66.6">VCCAUX_3</text>
<text x="140.2" y="68.4">VCCAUX_4</text>
<text x="140.2" y="70.2">VCCAUX_5</text>
<text x="121.6" y="72.1">GND20</text>
<text x="121.6" y="73.9">GND21</text>
<text x="121.6" y="75.7">GND22</text>
<text x="121.6" y="77.5">GND23</text>
<text x="140.2" y="72.1">VCCAUX_6</text>
<text x="121.6" y="79.4">GND24</text>
<text x="121.6" y="81.2">GND25</text>
<text x="121.6" y="83">GND26</text>
<text x="138.8" y="83">VCCBRAM_1</text>
<text x="121.6" y="84.9">GND27</text>
<text x="121.6" y="86.7">GND28</text>
<text x="121.6" y="88.5">GND29</text>
<text x="138.8" y="84.9">VCCBRAM_2</text>
<text x="121.6" y="90.3">GND30</text>
<text x="121.6" y="92.2">GND31</text>
<text x="121.6" y="94">GND32</text>
<text x="121.6" y="95.8">GND33</text>
<text x="142.5" y="94">VCCPLL</text>
<text x="121.6" y="97.7">GND34</text>
<text x="121.6" y="99.5">GND35</text>
<text x="121.6" y="101.3">GND36</text>
<text x="121.6" y="103.1">GND37</text>
<text x="121.6" y="105">GND38</text>
<text x="121.6" y="106.8">GND39</text>
<text x="139.1" y="103.1">VCCPAUX_1</text>
<text x="139.1" y="105">VCCPAUX_2</text>
<text x="139.1" y="106.8">VCCPAUX_3</text>
<text x="121.6" y="108.6">GND40</text>
<text x="121.6" y="110.5">GND41</text>
<text x="121.6" y="112.3">GND42</text>
<text x="139.1" y="108.6">VCCPAUX_4</text>
<text x="139.1" y="110.5">VCCPAUX_5</text>
<text x="121.6" y="114.1">GND43</text>
<text x="121.6" y="116">GND44</text>
<text x="121.6" y="117.8">GND45</text>
<text x="121.6" y="119.6">GND46</text>
<text x="121.6" y="121.4">GND47</text>
<text x="121.6" y="123.3">GND48</text>
<text x="121.6" y="125.1">GND49</text>
<text x="139.8" y="125.1">VCCPINT_1</text>
<text x="121.6" y="126.9">GND50</text>
<text x="121.6" y="128.8">GND51</text>
<text x="121.6" y="130.6">GND52</text>
<text x="139.8" y="126.9">VCCPINT_2</text>
<text x="139.8" y="128.8">VCCPINT_3</text>
<text x="139.8" y="130.6">VCCPINT_4</text>
<text x="121.6" y="132.4">GND53</text>
<text x="121.6" y="134.2">GND54</text>
<text x="121.6" y="136.1">GND55</text>
<text x="121.6" y="137.9">GND56</text>
<text x="139.8" y="132.4">VCCPINT_5</text>
<text x="139.8" y="134.2">VCCPINT_6</text>
<text x="121.6" y="139.7">GND57</text>
<text x="121.6" y="141.5">GND58</text>
<text x="121.6" y="143.4">GND59</text>
<text x="149" y="183.6">NC1</text>
<text x="181.3" y="183.6">NC12</text>
<text x="149" y="187.3">NC2</text>
<text x="149" y="190.9">NC3</text>
<text x="181.3" y="190.9">NC14</text>
<text x="181.3" y="187.3">NC13</text>
<text x="149" y="194.6">NC4</text>
<text x="181.3" y="194.6">NC15</text>
<text x="149" y="198.2">NC5</text>
<text x="149" y="201.9">NC6</text>
<text x="181.3" y="198.2">NC16</text>
<text x="181.3" y="201.9">NC17</text>
<text x="149" y="205.5">NC7</text>
<text x="149" y="209.2">NC8</text>
<text x="181.3" y="205.5">NC18</text>
<text x="181.3" y="209.2">NC19</text>
<text x="149" y="212.9">NC9</text>
<text x="181.3" y="212.9">NC20</text>
<text x="149" y="216.5">NC10</text>
<text x="149" y="220.2">NC11</text>
<text x="181.3" y="220.2">NC22</text>
<text x="181.3" y="216.5">NC21</text>
<text x="181.3" y="227.5">NC24</text>
<text x="181.3" y="223.8">NC23</text>
<text x="149" y="231.2">VCCO_13_1</text>
<text x="149" y="233">VCCO_13_2</text>
<text x="181.3" y="231.2">NC25</text>
<text x="149" y="234.8">VCCO_13_3</text>
<text x="149" y="236.6">VCCO_13_4</text>
</g>
<g font-size="1.6">
<text x="271.9" y="32">1P0V</text>
<text x="171.9" y="47.9">2.5V</text>
<text x="211.6" y="57.6">Z_1P8V</text>
<text x="218.9" y="77.7">1P0V</text>
<text x="270.1" y="94.2">Z_1P8V</text>
<text x="224.4" y="101.5">Z_1P8V</text>
<text x="254.2" y="96.6">BLM18SG121TN1D</text>
<text x="253.6" y="128.9">1P0V</text>
<text x="134.8" y="224">2P5V</text>
<text x="301.8" y="264.8">Title</text>
<text x="301.8" y="270.3">Size</text>
<text x="301.8" y="275.8">Date:</text>
<text x="303.6" y="272.1">C</text>
<text x="309.1" y="270.3">Document Number</text>
<text x="311.3" y="275.8">Monday, May 20, 2013</text>
<text x="338.3" y="275.8">Sheet</text>
<text x="347.5" y="275.8">10</text>
<text x="353" y="275.8">of</text>
<text x="358.4" y="275.8">17</text>
<text x="362.1" y="270.3">Rev</text>
<text x="363.9" y="272.1">1</text>
</g>
<g font-size="1.6" fill="#000080">
<text x="171.9" y="41.7">C280</text>
<text x="171.9" y="45.4">330uF</text>
<text x="183.8" y="42.2">C149</text>
<text x="183.8" y="45">4.7UF</text>
<text x="191.1" y="42.2">C150</text>
<text x="191.1" y="45">4.7UF</text>
<text x="198.4" y="42.2">C151</text>
<text x="198.4" y="45">4.7UF</text>
<text x="205.7" y="42.2">C152</text>
<text x="205.7" y="45">4.7UF</text>
<text x="213" y="42.2">C153</text>
<text x="213" y="45">4.7UF</text>
<text x="224" y="42.2">C154</text>
<text x="224" y="45">0.47UF</text>
<text x="231.3" y="42.2">C155</text>
<text x="231.3" y="45">0.47UF</text>
<text x="238.7" y="42.2">C156</text>
<text x="238.7" y="45">0.47UF</text>
<text x="246" y="42.2">C157</text>
<text x="246" y="45">0.47UF</text>
<text x="253.3" y="42.2">C158</text>
<text x="253.3" y="45">0.47UF</text>
<text x="260.6" y="42.2">C159</text>
<text x="260.6" y="45">0.47UF</text>
<text x="267.9" y="42.2">C160</text>
<text x="267.9" y="45">0.47UF</text>
<text x="169.2" y="67.9">C281</text>
<text x="169.2" y="70.6">47UF</text>
<text x="181.9" y="67.9">C162</text>
<text x="181.9" y="70.6">4.7UF</text>
<text x="189.1" y="70.6">0.47UF</text>
<text x="190.7" y="67.9">C164</text>
<text x="198.2" y="70.6">0.47UF</text>
<text x="199.9" y="67.9">C165</text>
<text x="164.6" y="85.6">C168</text>
<text x="164.6" y="89.3">100uF</text>
<text x="176.5" y="86.1">C169</text>
<text x="176.5" y="88.9">4.7UF</text>
<text x="183.8" y="86.1">C282</text>
<text x="183.8" y="88.9">4.7UF</text>
<text x="196.6" y="86.1">C283</text>
<text x="196.6" y="88.9">0.47UF</text>
<text x="205.7" y="86.1">C170</text>
<text x="205.7" y="88.9">0.47UF</text>
<text x="213" y="86.1">C171</text>
<text x="213" y="88.9">0.47UF</text>
<text x="259.3" y="94.7">FB12</text>
<text x="236.8" y="102.6">C307</text>
<text x="236.8" y="105.3">0.47UF</text>
<text x="243.6" y="105.3">10UF</text>
<text x="243.8" y="102.6">C172</text>
<text x="256.9" y="102.1">120-OHM_3A</text>
<text x="170.1" y="111.2">C173</text>
<text x="181.9" y="111.8">C174</text>
<text x="189.3" y="111.8">C175</text>
<text x="198.1" y="111.8">C176</text>
<text x="207.2" y="111.8">C177</text>
<text x="216.3" y="111.8">C178</text>
<text x="170.1" y="114.9">100uF</text>
<text x="181.9" y="114.5">4.7UF</text>
<text x="189.3" y="114.5">4.7UF</text>
<text x="196.4" y="114.5">0.47UF</text>
<text x="205.5" y="114.5">0.47UF</text>
<text x="214.7" y="114.5">0.47UF</text>
<text x="166.4" y="138.6">C179</text>
<text x="166.4" y="142.3">100uF</text>
<text x="178.3" y="139.2">C180</text>
<text x="178.3" y="141.9">4.7UF</text>
<text x="185.6" y="139.2">C181</text>
<text x="185.6" y="141.9">4.7UF</text>
<text x="192.9" y="139.2">C182</text>
<text x="192.9" y="141.9">4.7UF</text>
<text x="205.7" y="139.2">C183</text>
<text x="205.7" y="141.9">0.47UF</text>
<text x="213" y="139.2">C184</text>
<text x="213" y="141.9">0.47UF</text>
<text x="220.4" y="139.2">C185</text>
<text x="220.4" y="141.9">0.47UF</text>
<text x="227.7" y="139.2">C186</text>
<text x="227.7" y="141.9">0.47UF</text>
<text x="235" y="139.2">C187</text>
<text x="235" y="141.9">0.47UF</text>
<text x="62.7" y="243.4">C285</text>
<text x="71.9" y="243.4">C188</text>
<text x="79.2" y="243.4">C189</text>
<text x="86.5" y="243.4">C190</text>
<text x="93.8" y="243.4">C191</text>
<text x="103" y="243.4">C284</text>
<text x="110.3" y="243.4">C192</text>
<text x="117.6" y="243.4">C193</text>
<text x="133.5" y="242.9">C194</text>
<text x="61.1" y="246.2">0.47UF</text>
<text x="70.2" y="246.2">0.47UF</text>
<text x="77.5" y="246.2">0.47UF</text>
<text x="84.9" y="246.2">0.47UF</text>
<text x="92.2" y="246.2">0.47UF</text>
<text x="102.2" y="246.2">4.7UF</text>
<text x="109.5" y="246.2">4.7UF</text>
<text x="116.9" y="246.2">4.7UF</text>
<text x="133.5" y="246.5">100uF</text>
</g>
<g font-size="1.6" fill="#f00">
<text x="181.4" y="98.4">ZYNQ_VCCPLL</text>
<text x="241.2" y="183.4">GPIO16_P</text>
<text x="250.5" y="183.4">15</text>
<text x="80.5" y="187.1">15</text>
<text x="80.5" y="190.8">15</text>
<text x="85.4" y="187.1">GPIO21_P</text>
<text x="85.4" y="190.8">GPIO21_N</text>
<text x="241" y="187.1">GPIO16_N</text>
<text x="241.2" y="190.8">GPIO17_P</text>
<text x="250.5" y="187.1">15</text>
<text x="250.5" y="190.8">15</text>
<text x="80.5" y="194.4">15</text>
<text x="85.4" y="194.4">GPIO15_P</text>
<text x="241" y="194.4">GPIO17_N</text>
<text x="250.5" y="194.4">15</text>
<text x="80.5" y="198.1">15</text>
<text x="80.5" y="201.7">15</text>
<text x="85.4" y="198.1">GPIO15_N</text>
<text x="85.4" y="201.7">GPIO20_P</text>
<text x="241" y="201.7">GPIO13_N</text>
<text x="241.2" y="198.1">GPIO13_P</text>
<text x="250.5" y="201.7">15</text>
<text x="250.5" y="198.1">15</text>
<text x="80.5" y="209">15</text>
<text x="80.5" y="205.4">15</text>
<text x="85.4" y="209">GPIO19_P</text>
<text x="85.4" y="205.4">GPIO20_N</text>
<text x="241" y="209">GPIO23_N</text>
<text x="241.2" y="205.4">GPIO23_P</text>
<text x="250.5" y="209">15</text>
<text x="250.5" y="205.4">15</text>
<text x="80.5" y="212.7">15</text>
<text x="85.4" y="212.7">GPIO19_N</text>
<text x="241.2" y="212.7">GPIO12_P</text>
<text x="250.5" y="212.7">15</text>
<text x="80.5" y="216.4">15</text>
<text x="80.5" y="220">15</text>
<text x="85.4" y="216.4">GPIO18_P</text>
<text x="85.4" y="220">GPIO18_N</text>
<text x="241" y="216.4">GPIO12_N</text>
<text x="241.2" y="220">GPIO14_P</text>
<text x="250.5" y="216.4">15</text>
<text x="250.5" y="220">15</text>
<text x="241" y="223.7">GPIO14_N</text>
<text x="241.2" y="227.3">GPIO22_P</text>
<text x="250.5" y="223.7">15</text>
<text x="250.5" y="227.3">15</text>
<text x="241" y="231">GPIO22_N</text>
<text x="250.5" y="231">15</text>
</g>
<g font-size="1.3">
<text x="38.4" y="1.4">5</text>
<text x="111.5" y="1.4">4</text>
<text x="184.7" y="1.4">3</text>
<text x="257.9" y="1.4">2</text>
<text x="331" y="1.4">1</text>
<text x=".5" y="37.3">D</text>
<text x="368" y="37.3">D</text>
<text x=".5" y="105.9">C</text>
<text x="368" y="105.9">C</text>
<text x=".5" y="174.5">B</text>
<text x="368" y="174.5">B</text>
<text x=".5" y="243">A</text>
<text x="368" y="243">A</text>
<text x="38.4" y="277.5">5</text>
<text x="111.5" y="277.5">4</text>
<text x="184.7" y="277.5">3</text>
<text x="257.9" y="277.5">2</text>
<text x="331" y="277.5">1</text>
</g>
</svg>
